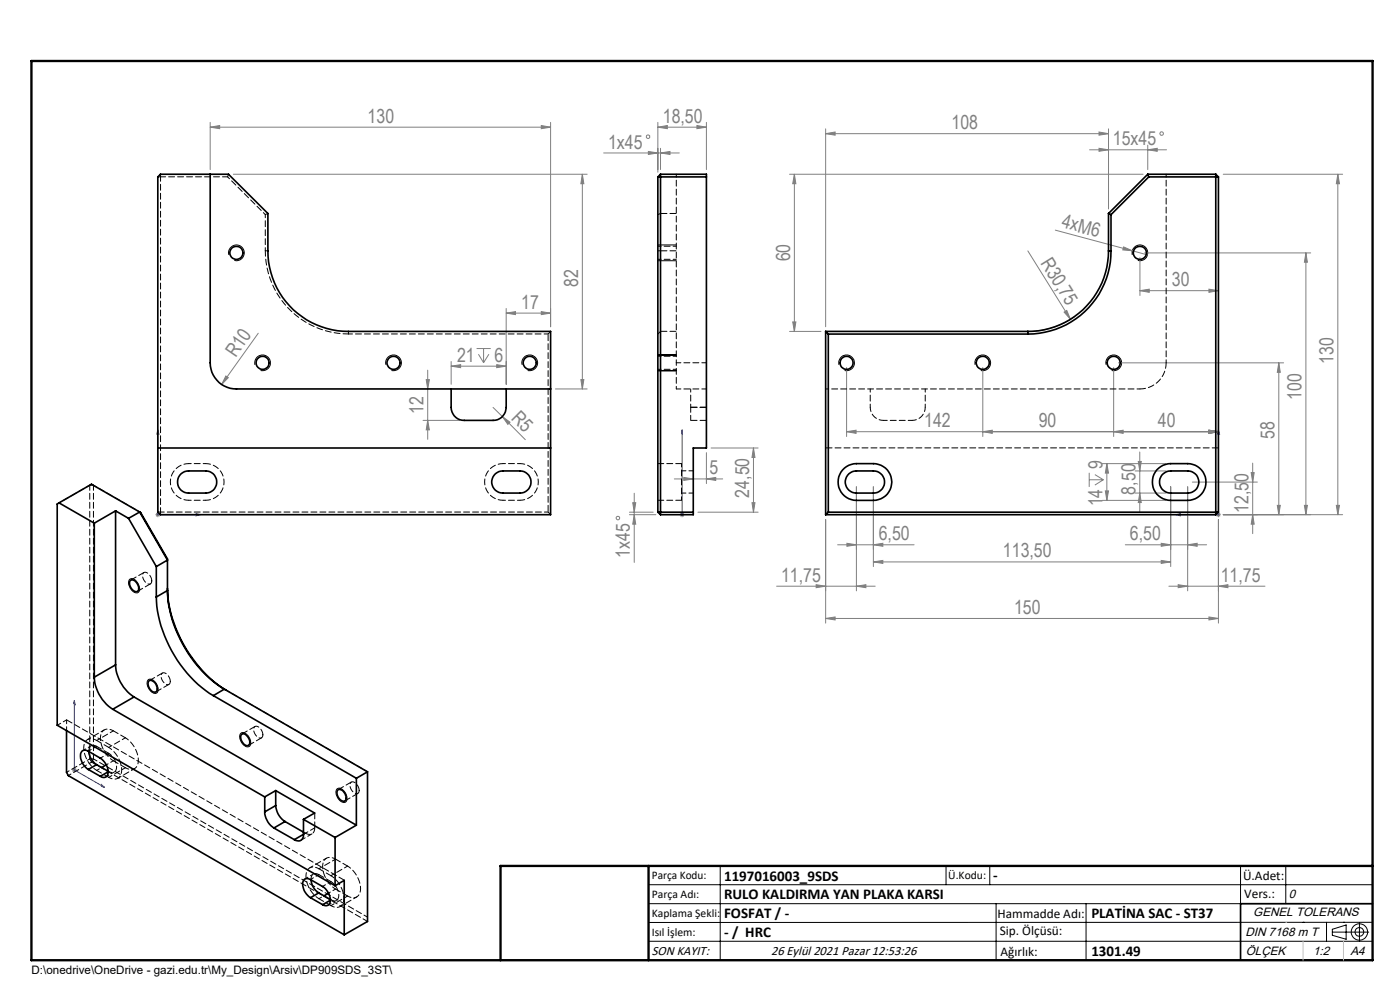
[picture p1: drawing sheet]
<svg xmlns="http://www.w3.org/2000/svg" width="297mm" height="210mm" viewBox="0 0 297 210" stroke-linecap="round" stroke-linejoin="round" font-family="sans-serif">
<g fill="none" stroke="#808080" stroke-width=".21">
<path d="M44.6 27l2-.4v.7zM44.6 27h72.2M44.6 26v10M49.5 37h75.1M114.8 26.6l2 .4-2 .3zM116.8 26v43.3M123.5 37v45.5M123.5 37l.4 2h-.7zM128.1 32.4h16M137.5 32.1l2.1 .3-2.1 .4zM139.6 27l2-.4v.7zM139.6 26v10.5"/>
<path d="M139.6 27h10.3M140.1 32.4l2-.3v.7zM140.1 31.5v4.5M147.8 26.6l2.1 .4-2.1 .3zM149.9 26v10M167.5 37h75M168.5 37v33.3M168.5 37l.3 2h-.6zM175.2 28.4l2-.4v.7zM175.2 27.3v42M175.2 28.4h60M231.1 31.8h16.4"/>
<path d="M233.2 31.5l2 .3-2 .3zM233.2 28l2 .4-2 .3zM235.2 27.3v17M243.5 31.8l2-.3v.6zM243.5 30.8v5.2M259.5 37h25.3M283.8 37v72.2M283.8 37l.4 2h-.7zM218.1 53.2l9 14.5M223.9 48.8l16.3 4.4M238.4 52.4l1.8 .8-2-.2zM240.2 53.2l3.2 .9"/>
<path d="M241.8 54.6v8.1M242.8 53.6h35.3M277 53.6l.4 2h-.7zM277 53.6v55.6M47.9 79.8l.5 .3-1.4 1.5zM54.8 70.7l-7.8 10.9M90.7 78.5v14.7M95.7 77.7l2-.3v.6zM95.7 76.7v4.8M95.7 77.7h11.7M101.1 73.9h3M101.5 75.1l1.1 1.8"/>
<path d="M102.6 73.9v3M103.7 75.1l-1.1 1.8M105.4 77.4l2 .3-2 .3zM107.4 66.4l2-.3v.6zM107.4 65.4v16.1M107.4 66.4h9.4M114.8 66.1l2 .3-2 .3zM167.5 70.3h6.7M168.2 68.3h.6l-.3 2zM179.6 78v14.6M208.5 78v14.6M225.7 66.2l.6-.3 .8 1.8z"/>
<path d="M227.9 67.2a17.3 17.3 0 0 1-8.8 3.1M236.3 78v14.6M237.3 77h35M241.8 61.7h16.7M241.8 61.7l2-.4v.7zM256.5 61.3l2 .4-2 .3zM271.3 77v32.2M271.3 77l.3 2h-.6zM89.7 89.2h7.8M90.4 80.5h.7l-.4 2zM90.7 89.2l.4 2h-.7zM104.6 86.4l2 2"/>
<path d="M106.6 88.4l1.6 1.2-.5 .4zM106.6 88.4l4.8 4.9M117.8 82.5h6.8M123.2 80.5h.7l-.4 2zM149.9 96v6.6M150.8 95h10M159.8 95v13.6M159.8 95l.4 2h-.7zM179.6 91.6l2-.3v.6zM208.5 91.6l2-.3v.6zM233.8 98.3h13.5M234.8 98.3l.4 2.1h-.7z"/>
<path d="M234.8 98.3v7.8M236.3 91.6l2-.3v.6zM240.8 99.9h6.5M241.5 97.9h.6l-.3 2zM241.8 95.9v12.7M256.5 91.3l2 .3-2 .3zM258.5 91.6h-78.9M265.7 98.2v15M33 109.2h1M33.1 108.8l.7 .7M33.5 108.7v1M33.8 108.8l-.7 .7"/>
<path d="M133.5 109.2h5.6M133.5 108.6h5.1M134.2 106.6h.7l-.4 2zM134.5 104.6v14.7M134.5 109.2l.4 2h-.7zM143.1 101.6h10.2M144.2 109.2h1M144.4 108.8l.7 .7M144.7 108.7v1M145.1 101.3l2 .3-2 .3zM145.1 108.8l-.7 .7M148.1 108.6h12.7"/>
<path d="M149.9 101.6l1.9-.3v.6zM159.5 106.6h.7l-.4 2zM175.2 110.2v22M177.7 115.6h16.2M179.7 115.2l2 .4-2 .3zM181.7 103.2v22.1M185.3 119.2h63.1M185.3 115.6l2-.4v.7zM185.3 103.2v17M185.3 119.2l2-.3v.6zM231.1 100.3v3M231.1 101.8h3"/>
<path d="M232.3 100.7l1.8 1.1M233.8 106.1h13.5M234.1 101.8l-1.8 1.1M234.5 104.1h.7l-.4 2zM238.7 115.6h17.3M240.8 104.6h6.5M241.8 104.6l.3 2h-.6zM246.3 115.2l2.1 .4-2.1 .3zM246.3 118.9l2.1 .3-2.1 .3zM248.4 103.2v17M252 103.2v22.1M252 115.6l2-.4v.7z"/>
<path d="M252.9 102.3h13.8M258 109.2h1M258.1 108.8l.7 .7M258.5 110.2v22M258.5 108.7v1M258.8 108.8l-.7 .7M259.5 109.2h25.3M265.4 100.3h.7l-.4 2zM265.7 109.2l.4 2h-.7zM271 107.2h.6l-.3 2zM276.7 107.2h.7l-.4 2zM283.5 107.2h.7l-.4 2z"/>
<path d="M164.7 124.3h21M173.1 124l2.1 .3-2.1 .4zM175.2 131.2l2-.3v.6zM175.2 131.2h83.3M181.7 124.3l2-.3v.7zM248 124.3h20.4M249.9 124l2.1 .3-2.1 .4zM256.5 130.9l2 .3-2 .3zM258.5 124.3l2-.3v.7zM15.3 163.3h1M15.4 163l.7 .7M15.8 162.8v1"/>
<path d="M16.1 163l-.7 .7"/>
<circle cx="137.5" cy="29" r=".37"/>
<circle cx="246.4" cy="28.3" r=".38"/>
<circle cx="131.1" cy="109.9" r=".37"/>
</g>
<g fill="none" stroke="#000" stroke-width=".21">
<path d="M48.5 54.1a1.67 1.67 0 0 1 1.5-2.1 1.67 1.67 0 0 1 1.8 1.8 1.67 1.67 0 0 1-2.1 1.4M139.6 55.3h3.8M139.6 52h3.8M240.2 54.1a1.67 1.67 0 0 1 1.5-2.1 1.67 1.67 0 0 1 1.8 1.8 1.67 1.67 0 0 1-2.1 1.4M54.1 77.4a1.68 1.68 0 0 1 1.5-2.1 1.68 1.68 0 0 1 1.8 1.8 1.68 1.68 0 0 1-2.1 1.5M81.9 77.4a1.67 1.67 0 0 1 1.5-2.1 1.67 1.67 0 0 1 1.8 1.9 1.67 1.67 0 0 1-2.2 1.4M110.8 77.4a1.67 1.67 0 0 1 1.5-2.1 1.67 1.67 0 0 1 1.7 1.9 1.67 1.67 0 0 1-2.1 1.4M139.6 78.6h3.8M139.6 75.3h3.8M178 77.4a1.66 1.66 0 0 1 1.4-2.1 1.66 1.66 0 0 1 1.8 1.8 1.66 1.66 0 0 1-2 1.5M206.9 77.4a1.66 1.66 0 0 1 1.4-2.1 1.66 1.66 0 0 1 1.8 1.8 1.66 1.66 0 0 1-2 1.5M234.7 77.4a1.67 1.67 0 0 1 1.5-2.1 1.67 1.67 0 0 1 1.7 1.9 1.67 1.67 0 0 1-2.1 1.4"/>
<path d="M27.4 123a1.16 1.16 0 0 1 1.8 .7 1.39 1.39 0 0 1 0 2.1 2.1 2.1 0 0 1-1.8-2.8zM31.5 144.1a1.83 1.83 0 0 1 2 1.7v.2a.81 .81 0 0 1-.3 1 .81 .81 0 0 1-1.1-.3 2.02 2.02 0 0 1-.6-2.6zM51 155.6a1.1 1.1 0 0 1 1.7 .6 1.51 1.51 0 0 1 0 2.2 2.07 2.07 0 0 1-1.9-2.3zM71.6 167.3a1.62 1.62 0 0 1 1.9 1.3v.2a.85 .85 0 0 1 .1 1 .85 .85 0 0 1-1 .3 2.32 2.32 0 0 1-1.2-2.7zM137.6 187.7h153.6M137.6 191.7h153.6M137.6 199.7h153.6M152.8 183.7v20M200.7 183.7v4M210 183.7v4M211.3 191.7v12M230.4 191.7v12"/>
<path d="M263.2 183.7v20M272.8 183.7v8M276.4 195.6h.1M281.4 195.6v4.1M282.6 197.7h7.8M282.6 197.1l3-.9v3l-3-.8zM285 195.6h.1M288.4 195.8v3.8M291.2 195.6l-153.6 .1"/>
<circle cx="288.4" cy="197.7" r="1.74"/>
<circle cx="288.4" cy="197.7" r=".93"/>
</g>
<g fill="none" stroke="#00f" stroke-width=".21">
<path d="M33.5 91.2l.2 .9h-.4zM33.5 91.2v18h9M144.7 91.2v.9v-.9M144.7 91.2v18M258.5 91.2l.2 .9h-.4zM258.5 91.2v18h-9M41.6 109l.9 .2-.9 .2zM144.7 109v.4zM144.7 109.2h.1M249.5 109.2l.9-.2v.4zM15.8 148.6l.1 .9-.3-.2zM15.8 148.6v14.7l6.4 3.7"/>
<path d="M21.5 166.4l.7 .6-.7-.2z"/>
</g>
<path d="M106.2 203.7h185" fill="none" stroke="#000" stroke-width=".25"/>
<path d="M291.2 191.7h-28v12" fill="none" stroke="#000" stroke-width=".35"/>
<path d="M6.7 12.9h284.5v190.8h-284.5zM137.6 183.7v20M291.2 183.7h-185v20" fill="none" stroke="#000" stroke-width=".5"/>
<path d="M272.8 195.6h.1M276.4 199.7v4M285 199.7v4" fill="none" stroke="#c0c0c0" stroke-width=".21"/>
<g fill="#00f">
<path d="M249.5 109.2l.9 .2v-.4zM258.5 91.2l-.2 .9h.4z"/>
<path d="M21.5 166.4l.7 .6-.7-.2zM15.8 148.6l.1 .9-.3-.2z"/>
<path d="M41.6 109l.9 .2-.9 .2zM33.5 91.2l.2 .9h-.4z"/>
<path d="M144.7 109v.4zM144.7 91.2v.9z"/>
</g>
<g fill="#808080">
<path d="M238.4 52.4l1.8 .8-2-.2z"/>
<path d="M47.9 79.8l.5 .3-1.4 1.5z"/>
<path d="M225.7 66.2l.6-.3 .8 1.8z"/>
<path d="M106.6 88.4l1.6 1.2-.5 .4z"/>
<path d="M256.5 61.3l2 .4-2 .3zM241.8 61.7l2-.4v.7zM256.5 91.3l2 .3-2 .3zM236.3 91.6l2-.3v.6zM252 115.6l2-.4v.7zM246.3 115.2l2.1 .4-2.1 .3zM246.3 118.9l2.1 .3-2.1 .3zM185.3 119.2l2-.3v.6zM181.7 124.3l2-.3v.7zM173.1 124l2.1 .3-2.1 .4z"/>
<path d="M175.2 131.2l2-.3v.6zM256.5 130.9l2 .3-2 .3zM175.2 28.4l2-.4v.7zM233.2 28l2 .4-2 .3zM208.5 91.6l2-.3v.6zM256.5 91.3l2 .3-2 .3zM179.6 91.6l2-.3v.6zM256.5 91.3l2 .3-2 .3zM179.7 115.2l2 .4-2 .3zM185.3 115.6l2-.4v.7zM249.9 124l2.1 .3-2.1 .4zM258.5 124.3l2-.3v.7zM145.1 101.3l2 .3-2 .3zM149.9 101.6l1.9-.3v.6zM139.6 27l2-.4v.7zM147.8 26.6l2.1 .4-2.1 .3zM137.5 32.1l2.1 .3-2.1 .4zM140.1 32.4l2-.3v.7zM95.7 77.7l2-.3v.6zM105.4 77.4l2 .3-2 .3zM107.4 66.4l2-.3v.6zM114.8 66.1l2 .3-2 .3zM44.6 27l2-.4v.7zM114.8 26.6l2 .4-2 .3z"/>
<path d="M283.5 107.2h.7l-.4 2zM283.8 37l.4 2h-.7zM168.2 68.3h.6l-.3 2zM168.5 37l.3 2h-.6zM271 107.2h.6l-.3 2zM271.3 77l.3 2h-.6zM159.5 106.6h.7l-.4 2zM159.8 95l.4 2h-.7zM134.5 109.2l.4 2h-.7zM134.2 106.6h.7l-.4 2zM123.2 80.5h.7l-.4 2zM123.5 37l.4 2h-.7z"/>
<path d="M277 53.6l.4 2h-.7zM276.7 107.2h.7l-.4 2zM265.4 100.3h.7l-.4 2zM265.7 109.2l.4 2h-.7zM241.5 97.9h.6l-.3 2zM241.8 104.6l.3 2h-.6zM90.4 80.5h.7l-.4 2zM90.7 89.2l.4 2h-.7z"/>
<path d="M234.8 98.3l.4 2.1h-.7zM234.5 104.1h.7l-.4 2z"/>
<path d="M233.2 31.5l2 .3-2 .3zM243.5 31.8l2-.3v.6z"/>
</g>
<g fill="none" stroke="#000" stroke-width=".35">
<path d="M33.5 37.5l.5-.5h14.5l8.3 8.3v7.9a17.1 17.1 0 0 0 17.1 17.1h42.9v38.9h-82.8l-.5-.6zM44.6 37v40a5.6 5.6 0 0 0 5.6 5.5h66.6M139.6 37.5h10.3M139.6 37.5v71.1M140.1 37h9.8v58h-2.8v14.2h-7M140.1 37v72.2M140.1 37l-.5 .5M243.5 37h14.4M243.5 37l.2 .5M243.5 37l-8.3 8.3M243.7 37.5l-8 8M243.7 37.5h14.8"/>
<path d="M257.9 37v72.2M257.9 37l.6 .5M258.5 37.5v71.1M235.2 53.2a17.1 17.1 0 0 1-17.1 17.1M235.2 45.3v7.9M235.2 45.3l.5 .2M235.2 53.2h.5M235.7 53.2a17.6 17.6 0 0 1-17.6 17.7M235.7 45.5v7.7M175.2 70.3v38.9M175.2 70.3l.5 .6M175.2 70.3h42.9"/>
<path d="M175.7 70.9v37.7M175.7 70.9h42.4M218.1 70.3v.6M33.5 95h83.3M95.7 82.5v3.9a2.74 2.74 0 0 0 2.8 2.8h6.1a2.74 2.74 0 0 0 2.8-2.8v-3.9M178.8 99.7a3.8 3.8 0 0 1 2.9-1.4h3.6a3.9 3.9 0 0 1 3.9 3.9 3.9 3.9 0 0 1-3.9 3.9h-3.6a3.9 3.9 0 0 1-3.5-2.2 3.9 3.9 0 0 1 .6-4.2zM245.4 99.7l1.3-1 1.1-.3 4.2-.1a3.9 3.9 0 0 1 3.8 3.9 3.9 3.9 0 0 1-3.8 3.9h-3.6a3.9 3.9 0 0 1-3.6-2.2 3.9 3.9 0 0 1 .6-4.2zM12.5 106.7l-.4 .2v46.9l59 34.1M12.5 106.7l7.5 4.3M12.5 106.7l6.9-4 10.2 5.9M20 111v32.6M24.5 108.4v32.6"/>
<path d="M24.5 108.4l2.8 1.6M24.5 108.4l-4.5 2.6M27.3 110l5.9 10.2M29.6 108.6l5.9 10.2-2.3 1.4M29.6 108.6l-2.3 1.4M29.6 108.6l.2 .2 5.7 9.8v6.7M38.4 100.5a2.24 2.24 0 0 1 1.6-.6h3.6a2.35 2.35 0 0 1 2.4 2.3 2.35 2.35 0 0 1-2.4 2.4h-3.6a2.35 2.35 0 0 1-2.2-1.5 2.35 2.35 0 0 1 .6-2.6zM105.1 100.5a2.24 2.24 0 0 1 1.6-.6h3.6a2.35 2.35 0 0 1 2.4 2.3 2.35 2.35 0 0 1-2.4 2.4h-3.6a2.35 2.35 0 0 1-2.2-1.5 2.35 2.35 0 0 1 .6-2.6zM139.6 108.6h7.5M139.6 108.6l.5 .6M175.2 109.2h82.7M175.7 108.6h82.8"/>
<path d="M175.7 108.6l-.5 .6M180.1 100.5a2.24 2.24 0 0 1 1.6-.6h3.6a2.35 2.35 0 0 1 2.4 2.3 2.35 2.35 0 0 1-2.4 2.4h-3.6a2.35 2.35 0 0 1-2.2-1.5 2.35 2.35 0 0 1 .6-2.6zM246.5 100.8l.3-.3a2.24 2.24 0 0 1 1.6-.6h3.6a2.35 2.35 0 0 1 2.3 2.3 2.35 2.35 0 0 1-2.3 2.4h-3.6a2.37 2.37 0 0 1-2.2-1.3 2.37 2.37 0 0 1 .3-2.5zM258.5 108.6l-.6 .6M27.7 123.1a1.65 1.65 0 0 1 1.7 2l-.1 .2a1.05 1.05 0 0 1-1.6-.7l-.2-.6v-.6zM33.2 126.6a26.6 26.6 0 0 0 12.1 21M33.2 120.2v6.4M35.5 125.3a26.7 26.7 0 0 0 12.1 20.9M35.5 124.8a27.5 27.5 0 0 0 12.4 21.6M35.5 125.3l-2.3 1.3M14.1 155v8.8l.4 .7 58.5 33.8M18.8 159.4a3.6 3.6 0 0 0 1.7 2.8"/>
<path d="M20 143.6a8.6 8.6 0 0 0 3.9 6.9M23.9 150.5l32.3 18.5M24.5 141a8.6 8.6 0 0 0 3.9 6.8M24.5 141l-4.5 2.6M28.4 147.8l47.2 27.2M28.4 147.8l-4.5 2.7M31.6 144.4a1.59 1.59 0 0 1 1.5 2.3 1.41 1.41 0 0 1-1.7-1.4v-.6zM45.3 147.6l30.3 17.5M47.6 146.2l30.4 17.5M47.6 146.2l-2.3 1.4M51.3 155.7a1.33 1.33 0 0 1 1.6 1.2l.1 .3a.72 .72 0 0 1-.4 .9 .72 .72 0 0 1-.9-.3 1.6 1.6 0 0 1-.4-2.1zM18.7 163.2a3.3 3.3 0 0 1-1.4-3.6 1 1 0 0 1 1.4-.3l2.6 1.5a3.4 3.4 0 0 1 1.5 3.7l-.6 .4-.9-.2"/>
<path d="M18.7 163.2l2.6 1.5M20.5 162.2l-1.8 1M20.5 162.2l2.5 1.4M22.5 162.2l-.9 .6M23 163.7l-1.7 1M56.2 172.2a4.4 4.4 0 0 0 1.9 3.4M56.2 169v3.2M58.1 175.6l4.3 2.5M58.5 170.9a4.4 4.4 0 0 0 2 3.4M58.5 167.7l-2.3 1.3M58.5 167.7l8.2 4.8-2.3 1.3M58.5 167.7v3.2"/>
<path d="M58.5 170.9l-2.3 1.3M60.5 174.3l3.9 2.2M60.5 174.3l-2.4 1.3M64.4 177a1.18 1.18 0 0 1-.6 1.2 1.18 1.18 0 0 1-1.4-.1M64.4 173.8v3.2M64.4 173.8l6.7 3.9M64.4 177l-2 1.1M71.1 177.7v10.2M71.7 167.5a1.62 1.62 0 0 1 1.7 2 .7 .7 0 0 1-.6 .5 .7 .7 0 0 1-.7-.4 1.59 1.59 0 0 1-.4-2.1zM75.6 165.1v9.9M75.6 175l-4.5 2.7M78 163.7v31.8l-5 2.8"/>
<path d="M78 163.7l-2.4 1.4M65.9 190.4a3.2 3.2 0 0 1-1.5-3.6 1 1 0 0 1 1.5-.2l2.5 1.5a3.3 3.3 0 0 1 1.5 3.6l-.6 .4-.9-.2M65.9 190.4l2.5 1.5M66 186.6a3.5 3.5 0 0 0 1.6 2.8M67.6 189.4l-1.7 1M67.6 189.4l2.5 1.4M69.7 189.5l-1 .5M70.1 191l-1.7 .9M71.1 187.9l1.9-1.1v11.5"/>
<circle cx="50.2" cy="53.6" r="1.39"/>
<circle cx="241.8" cy="53.6" r="1.39"/>
<circle cx="55.7" cy="77" r="1.38"/>
<circle cx="83.5" cy="77" r="1.39"/>
<circle cx="112.4" cy="77" r="1.39"/>
<circle cx="179.6" cy="77" r="1.38"/>
<circle cx="208.5" cy="77" r="1.39"/>
<circle cx="236.3" cy="77" r="1.39"/>
</g>
<g fill="none" stroke="#000" stroke-width=".21" stroke-dasharray="1.3 .6" stroke-dashoffset=".6">
<path d="M56.3 53.2v-7.7M139.6 55h3.9M143.5 52.2h-3.9M139.6 78.3h3.9M143.5 77v-40M143.5 75.6h-3.9M247.4 77v-40M144.6 98.3v7.8M146.5 86.4v-3.9M175.2 82.5h66.6M184.6 82.5v3.9M196.3 86.4v-3.9"/>
<path d="M19.3 158.2l-1.7 1M20.5 158.3l-1.8 1M20.5 163.4l1.1-.6M21.3 160.8l1.8-1M22.5 164.8l1.7-1M66.5 185.4l-1.8 1M67.7 185.5l-1.8 1M67.7 190.6l1-.6M68.4 188l1.8-1M69.6 192l1.8-1"/>
</g>
<g fill="none" stroke="#000" stroke-width=".21" stroke-dasharray="1.3 .6" stroke-dashoffset=".1">
<path d="M73.9 70.8a17.6 17.6 0 0 1-17.6-17.6M241.8 82.5a5.6 5.6 0 0 0 5.6-5.5M20.5 158.3l2.6 1.5M20.5 157.1l2.6 1.4M24 155l2.6 1.5M20.5 163.4l2.6 1.5M24 161.4l2.6 1.5M66.8 175.6a1.2 1.2 0 0 1-.6 1.3 1.2 1.2 0 0 1-1.4-.2M67.7 185.5l2.5 1.5M67.7 184.3l2.5 1.5M67.7 190.6l2.5 1.5M71.2 182.2l2.5 1.5"/>
<path d="M71.2 188.6l2.5 1.5"/>
</g>
<path d="M116.3 70.8h-42.4M116.8 70.3l-.5 .5M140.1 70.3l-.5 .5M184.6 86.4a2.78 2.78 0 0 0 2.8 2.8M187.4 89.2h6.1M193.5 89.2a2.78 2.78 0 0 0 2.8-2.8M19.8 102.9h-.8M116.8 109.2l-.5-.6M19.4 161.7l-.4-.7M19.4 161.7l.4-.7M19.8 161l58.2 33.5M19.8 161h-.8" fill="none" stroke="#000" stroke-width=".21" stroke-dasharray="1.3 .6" stroke-dashoffset=".4"/>
<path d="M140.1 45.3h3.4M140.1 53.2h3.4M140.1 70.3h3.4M146.5 89.2h3.4M146.5 86.4h3.4M258.5 95h-83.3" fill="none" stroke="#000" stroke-width=".21" stroke-dasharray="1.3 .6" stroke-dashoffset="-.1"/>
<g fill="none" stroke="#000" stroke-width=".21" stroke-dasharray="1.3 .6">
<path d="M34.1 37.5v-.5M34.1 37.5h-.6M48.3 37.5l.2-.5M56.3 45.5l.5-.2M56.8 53.2h-.5M139.6 45.5l.5-.2M140.1 53.2h-.5M73.9 70.3v.5M139.6 98.3h5M19.4 102.7l-.4 .2M19.8 102.9l-.4-.2M34.1 108.6h-.6"/>
<path d="M34.1 109.2v-.6M144.6 106.1h-5M29.2 125.4l2.7-1.5M30.5 121.4l-2.7 1.6M32.2 123.2a1.6 1.6 0 0 0-1.7-1.7 1.7 1.7 0 0 0 1.3 2.4l.3-.2 .1-.5M14.1 152.7l59 34M33.1 146.8l2.7-1.6M34.5 142.8l-2.8 1.6M36.1 144.5a1.6 1.6 0 0 0-1.7-1.7 1.7 1.7 0 0 0 1.3 2.4l.3-.2 .1-.5M47.6 146.2l.4 .2M48 146.4h.1M52.7 158.1l2.8-1.6"/>
<path d="M54.1 154.1l-2.8 1.6M55.8 155.9a1.6 1.6 0 0 0-1.7-1.8 1.7 1.7 0 0 0 1.2 2.5l.4-.3 .1-.4M23 163.6h.1M23.1 163.6l-.1 .1M64.8 176.7l-.4-.2M64.8 176.7l-.4 .3M66.8 172.4v3.2M73.2 169.9l2.7-1.6M74.5 165.9l-2.7 1.6M76.2 167.7a1.6 1.6 0 0 0-1.7-1.8 1.7 1.7 0 0 0 1.3 2.5l.3-.3 .1-.4M70.1 190.8l.1 .1M70.2 190.9h-.1"/>
</g>
<path d="M34.1 37.5v71.1M143.5 77h6.4M143.5 82.5h6.4M144.6 99.9h2.5M147.1 104.6h-2.5M20.5 158.3a1.04 1.04 0 0 0-1.2-.1 1.04 1.04 0 0 0-.5 1.2M67.7 185.5a1.04 1.04 0 0 0-1.3-.1 1.04 1.04 0 0 0-.4 1.2" fill="none" stroke="#000" stroke-width=".21" stroke-dasharray="1.3 .6" stroke-dashoffset=".3"/>
<path d="M56.3 45.5l-8-8M40 98.3h3.6M106.7 98.3h3.6M143.5 82.5v-5.5M40 106.1h3.6M106.7 106.1h3.6M14.1 163.8l4.9-2.8M19.4 161.7l-4.9 2.8" fill="none" stroke="#000" stroke-width=".21" stroke-dasharray="1.3 .6" stroke-dashoffset=".7"/>
<path d="M48.3 37.5h-14.2M40 98.3a3.9 3.9 0 0 0-3.9 3.9 3.9 3.9 0 0 0 3.9 3.9M106.7 98.3a3.9 3.9 0 0 0-3.9 3.9 3.9 3.9 0 0 0 3.9 3.9M146.5 89.2v-2.8M19.8 102.9v58.1M43.6 106.1a3.9 3.9 0 0 0 3.9-3.9 3.9 3.9 0 0 0-3.9-3.9M110.3 106.1a3.9 3.9 0 0 0 3.9-3.9 3.9 3.9 0 0 0-3.9-3.9M19 161v-58.1M63.8 178.2l2.4-1.3M66.8 175.6l-2.4 1.4M78 195.5l-58.6-33.8" fill="none" stroke="#000" stroke-width=".21" stroke-dasharray="1.3 .6" stroke-dashoffset=".2"/>
<path d="M116.3 108.6v-37.8" fill="none" stroke="#000" stroke-width=".21" stroke-dasharray="1.3 .6" stroke-dashoffset="-.2"/>
<g fill="none" stroke="#000" stroke-width=".21" stroke-dasharray="1.3 .6" stroke-dashoffset=".5">
<path d="M19 102.9l-6.8 4M29.9 108.7l-10.1-5.8M34.1 108.6h82.2M14.1 155v-2.3M14.1 152.7l-1.9 1.1M20.5 157.1a1.68 1.68 0 0 0-1.9-.2 1.68 1.68 0 0 0-.8 1.8 6.1 6.1 0 0 0 2.7 4.7M22.1 154.8l-3.5 2.1M23.1 158.5l3.5-2M24 155l-3.5 2.1M24 155a1.68 1.68 0 0 0-1.9-.2 1.68 1.68 0 0 0-.8 1.8 6.1 6.1 0 0 0 2.7 4.8M23.1 164.9a1.68 1.68 0 0 0 1.9 .2 1.68 1.68 0 0 0 .8-1.8 6.1 6.1 0 0 0-2.7-4.8M23.1 163.6a1.05 1.05 0 0 0 1.2 .1 1.05 1.05 0 0 0 .4-1.2 3.7 3.7 0 0 0-1.6-2.7"/>
<path d="M25 165.1l3.5-2.1M26.6 162.9l-3.5 2M26.6 162.9a1.68 1.68 0 0 0 1.9 .1 1.68 1.68 0 0 0 .9-1.7 6.1 6.1 0 0 0-2.8-4.8M78 163.7l-30-17.3M67.7 184.3a1.68 1.68 0 0 0-2-.2 1.68 1.68 0 0 0-.8 1.8 6.1 6.1 0 0 0 2.8 4.7M69.2 182l-3.5 2.1M70.2 185.8l3.5-2.1M70.2 192.1a1.68 1.68 0 0 0 2 .2 1.68 1.68 0 0 0 .8-1.8 6.1 6.1 0 0 0-2.8-4.7M70.2 190.9a1.05 1.05 0 0 0 1.3 0 1.05 1.05 0 0 0 .4-1.2 3.7 3.7 0 0 0-1.7-2.7M71.2 182.2l-3.5 2.1M71.2 182.2a1.68 1.68 0 0 0-2-.2 1.68 1.68 0 0 0-.8 1.8 6.1 6.1 0 0 0 2.8 4.8M72.2 192.3l3.5-2"/>
<path d="M73.7 190.1l-3.5 2M73.7 190.1a1.68 1.68 0 0 0 2 .2 1.68 1.68 0 0 0 .8-1.8 6.1 6.1 0 0 0-2.8-4.8"/>
</g>
<path d="M22.6 162.2l1.4-.8M69.7 189.4l1.5-.8" fill="none" stroke="#000" stroke-width=".21" stroke-dasharray="1.3 .6" stroke-dashoffset=".9"/>
<g font-size="4.1" fill="#808080">
<text x="78" y="26">130</text>
<text x="140.6" y="26">18,50</text>
<text x="201.9" y="27.4">108</text>
<text x="129" y="31.5">1x45</text>
<text x="236.1" y="30.8">15x45</text>
<text x="225" y="48.2" transform="rotate(15 225 48.2)">4xM6</text>
<text x="167.6" y="55.5" transform="rotate(-90 167.6 55.5)">60</text>
<text x="220.7" y="55.7" transform="rotate(58 220.7 55.7)">R30,75</text>
<text x="110.6" y="65.5">17</text>
<text x="122.6" y="60.8" transform="rotate(-90 122.6 60.8)">82</text>
<text x="248.6" y="60.7">30</text>
<text x="50" y="76" transform="rotate(-56 50 76)">R10</text>
<text x="97" y="76.7">21</text>
<text x="104.9" y="76.7">6</text>
<text x="282.9" y="77.1" transform="rotate(-90 282.9 77.1)">130</text>
<text x="89.8" y="87.7" transform="rotate(-90 89.8 87.7)">12</text>
<text x="108.3" y="88.9" transform="rotate(45 108.3 88.9)">R5</text>
<text x="276.1" y="84.8" transform="rotate(-90 276.1 84.8)">100</text>
<text x="196.1" y="90.6">142</text>
<text x="220.4" y="90.6">90</text>
<text x="245.6" y="90.6">40</text>
<text x="270.4" y="93.1" transform="rotate(-90 270.4 93.1)">58</text>
<text x="150.5" y="100.6">5</text>
<text x="233.9" y="99.5" transform="rotate(-90 233.9 99.5)">9</text>
<text x="158.9" y="105.5" transform="rotate(-90 158.9 105.5)">24,50</text>
<text x="233.9" y="107.4" transform="rotate(-90 233.9 107.4)">14</text>
<text x="240.9" y="104.9" transform="rotate(-90 240.9 104.9)">8,50</text>
<text x="264.8" y="108.8" transform="rotate(-90 264.8 108.8)">12,50</text>
<text x="133.6" y="118.4" transform="rotate(-90 133.6 118.4)">1x45</text>
<text x="186.4" y="114.6">6,50</text>
<text x="212.8" y="118.2">113,50</text>
<text x="239.7" y="114.6">6,50</text>
<text x="165.7" y="123.4">11,75</text>
<text x="259" y="123.4">11,75</text>
<text x="215.1" y="130.2">150</text>
</g>
<g font-size="3.2">
<text x="153.6" y="186.8">1197016003_9SDS</text>
<text x="153.6" y="190.8">RULO KALDIRMA YAN PLAKA KARSI</text>
<text x="210.7" y="186.6">-</text>
<text x="153.6" y="194.8">FOSFAT / -</text>
<text x="231.5" y="194.8">PLATİNA SAC - ST37</text>
<text x="153.6" y="198.8">- / HRC</text>
<text x="231.5" y="202.8">1301.49</text>
</g>
<g font-size="2.8">
<text x="263.7" y="186.7">Ü.Adet:</text>
<text x="263.9" y="190.5">Vers.:</text>
<text x="211.6" y="194.8">Hammadde Adı:</text>
<text x="138.3" y="202.6">SON KAYIT:</text>
<text x="163.6" y="202.6">26 Eylül 2021 Pazar 12:53:26</text>
<text x="212.1" y="198.4">Sip. Ölçüsü:</text>
<text x="212.2" y="202.7">Ağırlık:</text>
</g>
<g font-size="2.6">
<text x="273.4" y="190.4">0</text>
<text x="265.9" y="194.4">GENEL TOLERANS</text>
<text x="264.2" y="198.5">DIN 7168 m T</text>
<text x="264.3" y="202.6">ÖLÇEK</text>
<text x="278.5" y="202.6">1:2</text>
<text x="286.5" y="202.6">A4</text>
</g>
<g font-size="2.5">
<text x="138.3" y="186.4">Parça Kodu:</text>
<text x="138.3" y="190.5">Parça Adı:</text>
<text x="201.2" y="186.5">Ü.Kodu:</text>
<text x="138.3" y="194.5">Kaplama Şekli:</text>
<text x="138.3" y="198.6">Isıl İşlem:</text>
<text x="6.7" y="206.7">D:\onedrive\OneDrive - gazi.edu.tr\My_Design\Arsiv\DP909SDS_3ST\</text>
</g>
</svg>
